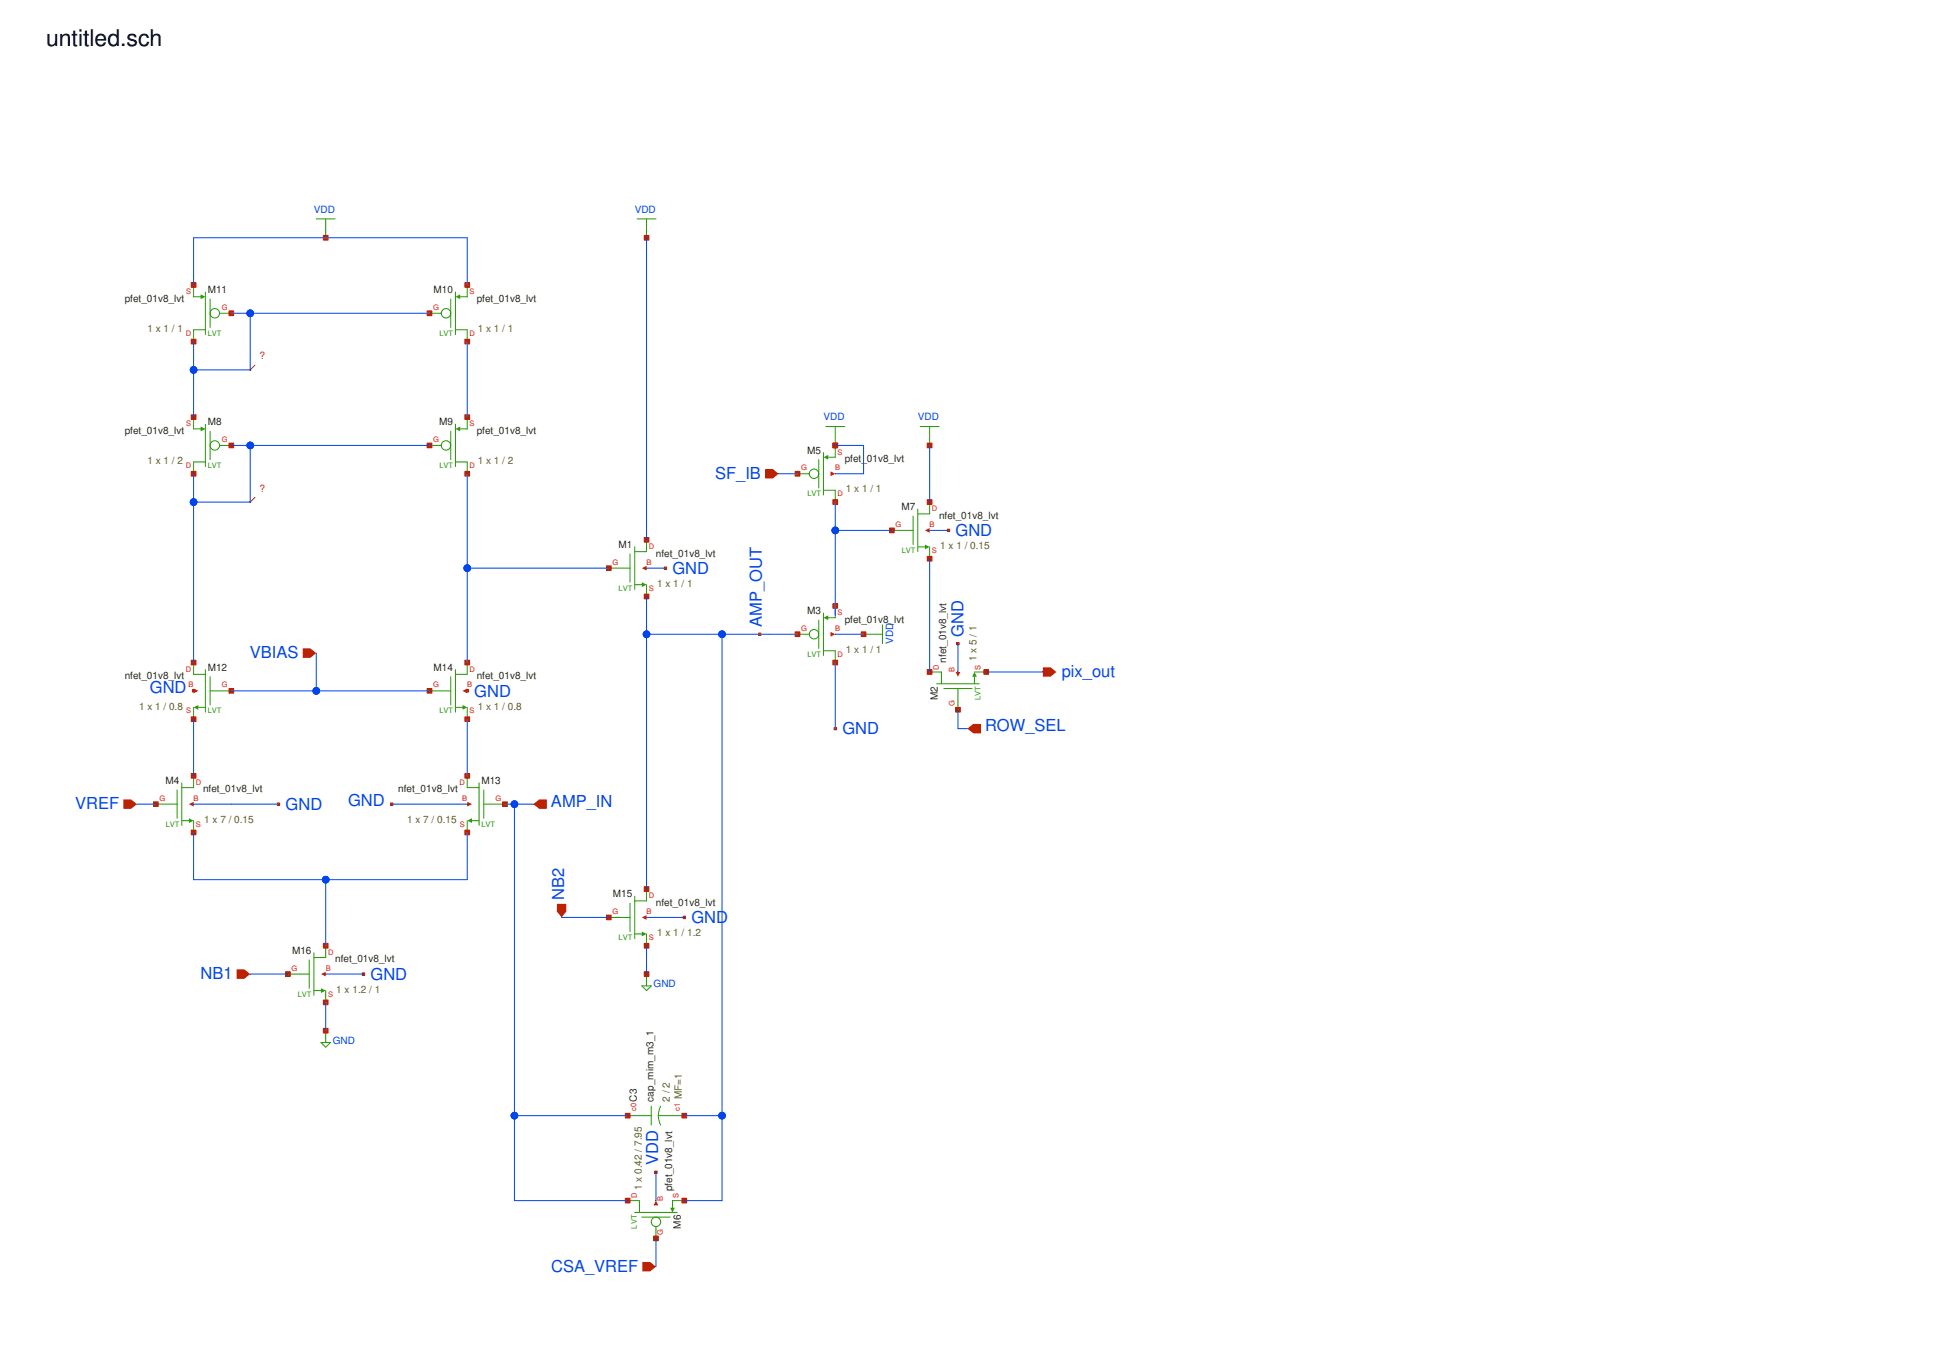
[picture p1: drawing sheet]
<svg xmlns="http://www.w3.org/2000/svg" width="297mm" height="210mm" viewBox="0 0 297 210" stroke-linecap="round" stroke-linejoin="round" font-family="sans-serif">
<path d="M142.5 103h1.8v1.8M143.6 104.8h6.5M144.7 105.5h4.3M146.8 105.5v3.2M149.4 103h1.8M149.4 103.7v1.1" fill="none" stroke="#229800" stroke-width=".15"/>
<path d="M149.4 103l.3 .7h-.7z" fill="#229800"/>
<path d="M122.2 97.2h1.8M125.5 95v4.3M126.2 93.9v6.5M126.2 99.7h1.8v1.8M128 92.8v1.8h-1.1" fill="none" stroke="#229800" stroke-width=".15"/>
<path d="M126.2 94.6l.7-.3v.7z" fill="#229800"/>
<g fill="none" stroke="#229800" stroke-width=".15">
<path d="M122.2 72.6h1.8M125.5 70.4v4.4M126.2 75.1h1.8v1.8M126.2 69.3v6.5M126.6 65.4h2.9M128 65.4v4.7h-1.1"/>
<circle cx="124.8" cy="97.2" r=".72"/>
</g>
<path d="M126.2 70.1l.7-.4v.7z" fill="#229800"/>
<g fill="none" stroke="#229800" stroke-width=".15">
<path d="M140 79.1v4.3M140.7 78v6.5M142.5 76.9v1.8h-1.8M132.4 97.2h2.9M135.3 95.7v2.9M136.7 81.3h3.3M140.7 83.8h1.1M142.5 83.8v1.8"/>
<circle cx="124.8" cy="72.6" r=".72"/>
</g>
<path d="M141.8 83.4l.7 .4-.7 .4z" fill="#229800"/>
<path d="M141 65.4h2.9M142.5 65.4v2.8M93.3 87h3.3M96.6 84.9v4.3M97.3 83.8v6.5M97.3 89.6h1.1M99.1 82.7v1.8h-1.8M99.1 89.6v1.8" fill="none" stroke="#229800" stroke-width=".15"/>
<path d="M98.4 89.2l.7 .4-.7 .3z" fill="#229800"/>
<path d="M29.7 63.9v1.8h1.1M31.5 65v6.5M31.5 70.8h-1.8v1.8M32.2 66.1v4.3M33.6 68.2h1.9" fill="none" stroke="#229800" stroke-width=".15"/>
<path d="M30.8 65.4l.7 .3-.7 .4z" fill="#229800"/>
<g fill="none" stroke="#229800" stroke-width=".15">
<path d="M48.5 33.5h2.9M49.9 33.5v2.9M65.8 48h1.8M69.1 45.8v4.4M69.8 44.7v6.6M69.8 50.5h1.8v1.8M71.6 43.7v1.8h-1.1"/>
<circle cx="32.9" cy="68.2" r=".72"/>
</g>
<path d="M69.8 45.5l.7-.4v.7z" fill="#229800"/>
<g fill="none" stroke="#229800" stroke-width=".15">
<path d="M29.7 43.7v1.8h1.1M31.5 44.7v6.6M31.5 50.5h-1.8v1.8M32.2 45.8v4.4M33.6 48h1.9"/>
<circle cx="68.4" cy="48" r=".72"/>
</g>
<path d="M30.8 45.1l.7 .4-.7 .3z" fill="#229800"/>
<g fill="none" stroke="#229800" stroke-width=".15">
<path d="M97.6 33.5h2.9M99.1 33.5v2.9M96.6 138.4v4.3M97.3 137.3v6.5M99.1 136.2v1.8h-1.8M49.2 159.7h1.4l-.7 .7zM49.9 157.9v1.8M93.3 140.6h3.3M97.3 143.1h1.1M98.4 151h1.4l-.7 .8zM99.1 143.1v1.8M99.1 149.2v1.8"/>
<circle cx="32.9" cy="48" r=".72"/>
</g>
<path d="M98.4 142.7l.7 .4-.7 .4z" fill="#229800"/>
<path d="M44.1 149.2h3.3M47.4 147.1v4.3M48.1 146v6.5M48.1 151.8h1.1M49.9 144.9v1.8h-1.8M49.9 151.8v1.8" fill="none" stroke="#229800" stroke-width=".15"/>
<path d="M49.2 151.4l.7 .4-.7 .3z" fill="#229800"/>
<path d="M27.9 120v6.5M29.7 118.9v1.8h-1.8M23.9 123.2h3.2M27.1 121v4.4M27.9 125.7h1M29.7 125.7v1.8M96.2 170.9h3.6M99.8 169.5v2.9M100.9 170.9h4M101.3 169.5a3.1 3.1 0 0 0 0 2.9" fill="none" stroke="#229800" stroke-width=".15"/>
<path d="M28.9 125.4l.8 .3-.8 .4z" fill="#229800"/>
<path d="M96.2 184h1.8v1.8M97.3 185.8h6.5M98.4 186.5h4.3M100.5 187.9v1.8M104.9 184h-1.8v1" fill="none" stroke="#229800" stroke-width=".15"/>
<path d="M102.7 185h.7l-.3 .8z" fill="#229800"/>
<g fill="none" stroke="#229800" stroke-width=".15">
<path d="M65.8 68.2h1.8M69.1 66.1v4.3M69.8 65v6.5M69.8 70.8h1.8v1.8M71.6 63.9v1.8h-1.1"/>
<circle cx="100.5" cy="187.2" r=".72"/>
</g>
<path d="M69.8 65.7l.7-.3v.7z" fill="#229800"/>
<g fill="none" stroke="#229800" stroke-width=".15">
<path d="M29.7 101.5v1.8h1.8M29.7 108.4v1.8M30.4 108.4h1.1M31.5 102.6v6.5M32.2 105.9h3.3M32.2 103.7v4.3"/>
<circle cx="68.4" cy="68.2" r=".72"/>
</g>
<path d="M29.7 108.4l.7-.4v.7z" fill="#229800"/>
<path d="M71.6 118.9v1.8h1.8M73.4 120v6.5M71.6 125.7v1.8M72.3 125.7h1.1M74.1 123.2h3.3M74.1 121v4.4" fill="none" stroke="#229800" stroke-width=".15"/>
<path d="M71.6 125.7l.7-.3v.7z" fill="#229800"/>
<path d="M65.8 105.9h3.3M69.1 103.7v4.3M69.8 102.6v6.5M69.8 108.4h1.1M71.6 101.5v1.8h-1.8M71.6 108.4v1.8" fill="none" stroke="#229800" stroke-width=".15"/>
<path d="M70.9 108l.7 .4-.7 .3z" fill="#229800"/>
<path d="M116.3 97h.3v.4h-.3z" fill="none" stroke="#ba2200" stroke-width=".15"/>
<g fill="#ba2200">
<path d="M116.3 97h.3v.4h-.3z"/>
<path d="M146.5 103h.7l-.4 .7z"/>
</g>
<path d="M142.1 102.6h.7v.7h-.7z" fill="none" stroke="#ba2200" stroke-width=".15"/>
<path d="M142.1 102.6h.7v.7h-.7z" fill="#ba2200"/>
<path d="M146.5 108.4h.7v.7h-.7z" fill="none" stroke="#ba2200" stroke-width=".15"/>
<path d="M146.5 108.4h.7v.7h-.7z" fill="#ba2200"/>
<path d="M150.8 102.6h.7v.7h-.7z" fill="none" stroke="#ba2200" stroke-width=".15"/>
<path d="M150.8 102.6h.7v.7h-.7z" fill="#ba2200"/>
<path d="M146.8 103h.1" fill="none" stroke="#ba2200" stroke-width=".15"/>
<path d="M146.6 98.4h.4v.4h-.4z" fill="none" stroke="#ba2200" stroke-width=".15"/>
<g fill="#ba2200">
<path d="M146.6 98.4h.4v.4h-.4z"/>
<path d="M127.3 96.8l.7 .4-.7 .3z"/>
</g>
<path d="M127.7 101.2h.7v.7h-.7z" fill="none" stroke="#ba2200" stroke-width=".15"/>
<path d="M127.7 101.2h.7v.7h-.7z" fill="#ba2200"/>
<path d="M121.9 96.8h.7v.7h-.7z" fill="none" stroke="#ba2200" stroke-width=".15"/>
<path d="M121.9 96.8h.7v.7h-.7z" fill="#ba2200"/>
<path d="M127.7 92.5h.7v.7h-.7z" fill="none" stroke="#ba2200" stroke-width=".15"/>
<path d="M127.7 92.5h.7v.7h-.7z" fill="#ba2200"/>
<path d="M128 97.2h.1" fill="none" stroke="#ba2200" stroke-width=".15"/>
<path d="M127.7 67.9h.7v.7h-.7z" fill="none" stroke="#ba2200" stroke-width=".15"/>
<path d="M127.7 67.9h.7v.7h-.7z" fill="#ba2200"/>
<path d="M127.8 111.5h.4v.3h-.4z" fill="none" stroke="#ba2200" stroke-width=".15"/>
<g fill="#ba2200">
<path d="M127.8 111.5h.4v.3h-.4z"/>
<path d="M127.3 72.2l.7 .4-.7 .3z"/>
</g>
<path d="M127.7 76.6h.7v.7h-.7z" fill="none" stroke="#ba2200" stroke-width=".15"/>
<path d="M127.7 76.6h.7v.7h-.7z" fill="#ba2200"/>
<path d="M121.9 72.2h.7v.7h-.7z" fill="none" stroke="#ba2200" stroke-width=".15"/>
<path d="M121.9 72.2h.7v.7h-.7z" fill="#ba2200"/>
<path d="M127.7 67.9h.7v.7h-.7z" fill="none" stroke="#ba2200" stroke-width=".15"/>
<path d="M127.7 67.9h.7v.7h-.7z" fill="#ba2200"/>
<path d="M128 72.6h.1" fill="none" stroke="#ba2200" stroke-width=".15"/>
<path d="M159.8 102.2h1.2l.9 .8-.9 .7h-1.2z" fill="#ba2200"/>
<path d="M159.8 103h.1" fill="none" stroke="#ba2200" stroke-width=".15"/>
<path d="M132 96.8h.7v.7h-.7z" fill="none" stroke="#ba2200" stroke-width=".15"/>
<g fill="#ba2200">
<path d="M132 96.8h.7v.7h-.7z"/>
<path d="M141.8 81.3l.7-.4v.7z"/>
</g>
<path d="M142.1 76.6h.7v.7h-.7z" fill="none" stroke="#ba2200" stroke-width=".15"/>
<path d="M142.1 76.6h.7v.7h-.7z" fill="#ba2200"/>
<path d="M136.3 80.9h.8v.7h-.8z" fill="none" stroke="#ba2200" stroke-width=".15"/>
<path d="M136.3 80.9h.8v.7h-.8z" fill="#ba2200"/>
<path d="M142.1 85.2h.7v.8h-.7z" fill="none" stroke="#ba2200" stroke-width=".15"/>
<path d="M142.1 85.2h.7v.8h-.7z" fill="#ba2200"/>
<path d="M142.5 81.3h.1" fill="none" stroke="#ba2200" stroke-width=".15"/>
<path d="M142.1 67.9h.7v.7h-.7z" fill="none" stroke="#ba2200" stroke-width=".15"/>
<path d="M142.1 67.9h.7v.7h-.7z" fill="#ba2200"/>
<path d="M145.2 81.1h.4v.3h-.4z" fill="none" stroke="#ba2200" stroke-width=".15"/>
<g fill="#ba2200">
<path d="M145.2 81.1h.4v.3h-.4z"/>
<path d="M117.3 71.9h1.1l.9 .7-.9 .7h-1.1z"/>
</g>
<path d="M119.3 72.6h.1" fill="none" stroke="#ba2200" stroke-width=".15"/>
<path d="M148.3 111.6l.9-.7h1.1v1.5h-1.1z" fill="#ba2200"/>
<path d="M148.3 111.6h.1" fill="none" stroke="#ba2200" stroke-width=".15"/>
<path d="M98.4 87l.7-.3v.7z" fill="#ba2200"/>
<path d="M98.7 82.3h.8v.8h-.8z" fill="none" stroke="#ba2200" stroke-width=".15"/>
<path d="M98.7 82.3h.8v.8h-.8z" fill="#ba2200"/>
<path d="M92.9 86.7h.8v.7h-.8z" fill="none" stroke="#ba2200" stroke-width=".15"/>
<path d="M92.9 86.7h.8v.7h-.8z" fill="#ba2200"/>
<path d="M98.7 91h.8v.7h-.8z" fill="none" stroke="#ba2200" stroke-width=".15"/>
<path d="M98.7 91h.8v.8h-.8z" fill="#ba2200"/>
<path d="M99.1 87.1h.1" fill="none" stroke="#ba2200" stroke-width=".15"/>
<path d="M29.3 72.2h.7v.7h-.7z" fill="none" stroke="#ba2200" stroke-width=".15"/>
<path d="M29.3 72.2h.7v.7h-.7z" fill="#ba2200"/>
<path d="M35.1 67.9h.7v.7h-.7z" fill="none" stroke="#ba2200" stroke-width=".15"/>
<path d="M35.1 67.9h.7v.7h-.7z" fill="#ba2200"/>
<path d="M29.3 63.5h.7v.8h-.7z" fill="none" stroke="#ba2200" stroke-width=".15"/>
<path d="M29.3 63.5h.7v.8h-.7z" fill="#ba2200"/>
<path d="M49.6 36.1h.7v.7h-.7z" fill="none" stroke="#ba2200" stroke-width=".15"/>
<path d="M49.6 36.1h.7v.7h-.7z" fill="#ba2200"/>
<path d="M38.3 76.9h.1v.1h-.1z" fill="none" stroke="#ba2200" stroke-width=".15"/>
<path d="M38.3 76.9h.1v.1h-.1z" fill="#ba2200"/>
<path d="M71.3 52h.7v.7h-.7z" fill="none" stroke="#ba2200" stroke-width=".15"/>
<path d="M71.3 52h.7v.7h-.7z" fill="#ba2200"/>
<path d="M65.5 47.6h.7v.8h-.7z" fill="none" stroke="#ba2200" stroke-width=".15"/>
<path d="M65.5 47.6h.7v.8h-.7z" fill="#ba2200"/>
<path d="M71.3 43.3h.7v.7h-.7z" fill="none" stroke="#ba2200" stroke-width=".15"/>
<path d="M71.3 43.3h.7v.7h-.7z" fill="#ba2200"/>
<path d="M29.3 52h.7v.7h-.7z" fill="none" stroke="#ba2200" stroke-width=".15"/>
<path d="M29.3 52h.7v.7h-.7z" fill="#ba2200"/>
<path d="M35.1 47.6h.7v.8h-.7z" fill="none" stroke="#ba2200" stroke-width=".15"/>
<path d="M35.1 47.6h.7v.8h-.7z" fill="#ba2200"/>
<path d="M29.3 43.3h.7v.7h-.7z" fill="none" stroke="#ba2200" stroke-width=".15"/>
<path d="M29.3 43.3h.7v.7h-.7z" fill="#ba2200"/>
<path d="M38.3 56.6h.1v.1h-.1z" fill="none" stroke="#ba2200" stroke-width=".15"/>
<path d="M38.3 56.6h.1v.1h-.1z" fill="#ba2200"/>
<path d="M49.6 157.6h.7v.7h-.7z" fill="none" stroke="#ba2200" stroke-width=".15"/>
<path d="M49.6 157.6h.7v.7h-.7z" fill="#ba2200"/>
<path d="M98.7 148.9h.8v.7h-.8z" fill="none" stroke="#ba2200" stroke-width=".15"/>
<path d="M98.7 148.9h.8v.7h-.8z" fill="#ba2200"/>
<path d="M98.7 36.1h.8v.7h-.8z" fill="none" stroke="#ba2200" stroke-width=".15"/>
<path d="M98.7 36.1h.8v.7h-.8z" fill="#ba2200"/>
<path d="M55.5 149.1h.4v.3h-.4z" fill="none" stroke="#ba2200" stroke-width=".15"/>
<g fill="#ba2200">
<path d="M55.5 149.1h.4v.3h-.4z"/>
<path d="M98.4 140.6l.7-.4v.7z"/>
</g>
<path d="M98.7 135.9h.8v.7h-.8z" fill="none" stroke="#ba2200" stroke-width=".15"/>
<path d="M98.7 135.9h.8v.7h-.8z" fill="#ba2200"/>
<path d="M92.9 140.2h.8v.7h-.8z" fill="none" stroke="#ba2200" stroke-width=".15"/>
<path d="M92.9 140.2h.8v.7h-.8z" fill="#ba2200"/>
<path d="M98.7 144.5h.8v.8h-.8z" fill="none" stroke="#ba2200" stroke-width=".15"/>
<path d="M98.7 144.5h.8v.8h-.8z" fill="#ba2200"/>
<path d="M99.1 140.6h.1" fill="none" stroke="#ba2200" stroke-width=".15"/>
<path d="M49.2 149.2l.7-.3v.7z" fill="#ba2200"/>
<path d="M49.6 144.5h.7v.8h-.7z" fill="none" stroke="#ba2200" stroke-width=".15"/>
<path d="M49.6 144.5h.7v.8h-.7z" fill="#ba2200"/>
<path d="M43.8 148.9h.7v.7h-.7z" fill="none" stroke="#ba2200" stroke-width=".15"/>
<path d="M43.8 148.9h.7v.7h-.7z" fill="#ba2200"/>
<path d="M49.6 153.2h.7v.7h-.7z" fill="none" stroke="#ba2200" stroke-width=".15"/>
<path d="M49.6 153.2h.7v.7h-.7z" fill="#ba2200"/>
<path d="M49.9 149.3h.1" fill="none" stroke="#ba2200" stroke-width=".15"/>
<path d="M95.8 170.6h.8v.7h-.8z" fill="none" stroke="#ba2200" stroke-width=".15"/>
<path d="M95.8 170.6h.8v.7h-.8z" fill="#ba2200"/>
<path d="M104.5 170.6h.7v.7h-.7z" fill="none" stroke="#ba2200" stroke-width=".15"/>
<g fill="#ba2200">
<path d="M104.5 170.6h.7v.7h-.7z"/>
<path d="M28.9 123.2l.8-.4v.8z"/>
</g>
<path d="M29.3 118.5h.7v.7h-.7z" fill="none" stroke="#ba2200" stroke-width=".15"/>
<path d="M29.3 118.5h.7v.7h-.7z" fill="#ba2200"/>
<path d="M23.5 122.8h.7v.8h-.7z" fill="none" stroke="#ba2200" stroke-width=".15"/>
<path d="M23.5 122.8h.7v.8h-.7z" fill="#ba2200"/>
<path d="M29.3 127.2h.7v.7h-.7z" fill="none" stroke="#ba2200" stroke-width=".15"/>
<path d="M29.3 127.2h.7v.7h-.7z" fill="#ba2200"/>
<path d="M29.7 123.2h.1" fill="none" stroke="#ba2200" stroke-width=".15"/>
<path d="M100.5 184l.4 .7h-.7z" fill="#ba2200"/>
<path d="M95.8 183.6h.8v.7h-.8z" fill="none" stroke="#ba2200" stroke-width=".15"/>
<path d="M95.8 183.6h.8v.7h-.8z" fill="#ba2200"/>
<path d="M100.2 189.4h.7v.7h-.7z" fill="none" stroke="#ba2200" stroke-width=".15"/>
<path d="M100.2 189.4h.7v.7h-.7z" fill="#ba2200"/>
<path d="M104.5 183.6h.7v.7h-.7z" fill="none" stroke="#ba2200" stroke-width=".15"/>
<path d="M104.5 183.6h.7v.7h-.7z" fill="#ba2200"/>
<path d="M100.5 184h.1" fill="none" stroke="#ba2200" stroke-width=".15"/>
<path d="M71.3 72.2h.7v.7h-.7z" fill="none" stroke="#ba2200" stroke-width=".15"/>
<path d="M71.3 72.2h.7v.7h-.7z" fill="#ba2200"/>
<path d="M65.5 67.9h.7v.7h-.7z" fill="none" stroke="#ba2200" stroke-width=".15"/>
<path d="M65.5 67.9h.7v.7h-.7z" fill="#ba2200"/>
<path d="M71.3 63.5h.7v.8h-.7z" fill="none" stroke="#ba2200" stroke-width=".15"/>
<g fill="#ba2200">
<path d="M71.3 63.5h.7v.8h-.7z"/>
<path d="M18.9 122.5h1.2l.9 .7-.9 .7h-1.2z"/>
</g>
<path d="M21 123.2h.1" fill="none" stroke="#ba2200" stroke-width=".15"/>
<path d="M81.7 123.2l.9-.7h1.2v1.4h-1.2z" fill="#ba2200"/>
<path d="M81.7 123.2h.1" fill="none" stroke="#ba2200" stroke-width=".15"/>
<path d="M36.3 148.5h1.1l1 .7-1 .8h-1.1z" fill="#ba2200"/>
<path d="M38.3 149.2h.1" fill="none" stroke="#ba2200" stroke-width=".15"/>
<path d="M98.5 193.4h1.1l.9 .7-.9 .7h-1.1z" fill="#ba2200"/>
<path d="M100.5 194.1h.1" fill="none" stroke="#ba2200" stroke-width=".15"/>
<path d="M46.4 99.3h1.2l.9 .8-.9 .7h-1.2z" fill="#ba2200"/>
<path d="M48.5 100.1h.1" fill="none" stroke="#ba2200" stroke-width=".15"/>
<path d="M85.4 138.5h1.4v1.2l-.7 .9-.7-.9z" fill="#ba2200"/>
<path d="M86.1 140.6h.1" fill="none" stroke="#ba2200" stroke-width=".15"/>
<path d="M100.4 179.4h.3v.4h-.3z" fill="none" stroke="#ba2200" stroke-width=".15"/>
<g fill="#ba2200">
<path d="M100.4 179.4h.3v.4h-.3z"/>
<path d="M29.7 105.5l.7 .4-.7 .3z"/>
</g>
<path d="M29.3 101.2h.7v.7h-.7z" fill="none" stroke="#ba2200" stroke-width=".15"/>
<path d="M29.3 101.2h.7v.7h-.7z" fill="#ba2200"/>
<path d="M35.1 105.5h.7v.7h-.7z" fill="none" stroke="#ba2200" stroke-width=".15"/>
<path d="M35.1 105.5h.7v.7h-.7z" fill="#ba2200"/>
<path d="M29.3 109.8h.7v.8h-.7z" fill="none" stroke="#ba2200" stroke-width=".15"/>
<path d="M29.3 109.8h.7v.8h-.7z" fill="#ba2200"/>
<path d="M29.7 105.9h.1" fill="none" stroke="#ba2200" stroke-width=".15"/>
<path d="M71.6 122.8l.7 .4-.7 .4z" fill="#ba2200"/>
<path d="M71.3 118.5h.7v.7h-.7z" fill="none" stroke="#ba2200" stroke-width=".15"/>
<path d="M71.3 118.5h.7v.7h-.7z" fill="#ba2200"/>
<path d="M77 122.8h.8v.8h-.8z" fill="none" stroke="#ba2200" stroke-width=".15"/>
<path d="M77 122.8h.8v.8h-.8z" fill="#ba2200"/>
<path d="M71.3 127.2h.7v.7h-.7z" fill="none" stroke="#ba2200" stroke-width=".15"/>
<path d="M71.3 127.2h.7v.7h-.7z" fill="#ba2200"/>
<path d="M71.6 123.2h.1" fill="none" stroke="#ba2200" stroke-width=".15"/>
<path d="M70.9 105.9l.7-.4v.7z" fill="#ba2200"/>
<path d="M71.3 101.2h.7v.7h-.7z" fill="none" stroke="#ba2200" stroke-width=".15"/>
<path d="M71.3 101.2h.7v.7h-.7z" fill="#ba2200"/>
<path d="M65.5 105.5h.7v.7h-.7z" fill="none" stroke="#ba2200" stroke-width=".15"/>
<path d="M65.5 105.5h.7v.7h-.7z" fill="#ba2200"/>
<path d="M71.3 109.8h.7v.8h-.7z" fill="none" stroke="#ba2200" stroke-width=".15"/>
<path d="M71.3 109.8h.7v.8h-.7z" fill="#ba2200"/>
<path d="M71.6 105.9h.1" fill="none" stroke="#ba2200" stroke-width=".15"/>
<path d="M42.5 123h.4v.4h-.4z" fill="none" stroke="#ba2200" stroke-width=".15"/>
<path d="M42.5 123h.4v.4h-.4z" fill="#ba2200"/>
<path d="M59.9 123h.3v.4h-.3z" fill="none" stroke="#ba2200" stroke-width=".15"/>
<path d="M59.9 123h.3v.4h-.3z" fill="#ba2200"/>
<path d="M29.5 105.7h.4v.3h-.4z" fill="none" stroke="#ba2200" stroke-width=".15"/>
<path d="M29.5 105.7h.4v.3h-.4z" fill="#ba2200"/>
<path d="M71.4 105.7h.4v.3h-.4z" fill="none" stroke="#ba2200" stroke-width=".15"/>
<path d="M71.4 105.7h.4v.3h-.4z" fill="#ba2200"/>
<path d="M101.8 86.9h.4v.3h-.4z" fill="none" stroke="#ba2200" stroke-width=".15"/>
<path d="M101.8 86.9h.4v.3h-.4z" fill="#ba2200"/>
<path d="M104.7 140.4h.4v.3h-.4z" fill="none" stroke="#ba2200" stroke-width=".15"/>
<path d="M104.7 140.4h.4v.3h-.4z" fill="#ba2200"/>
<path d="M39.1 56l-.7 .7M39.1 76.2l-.7 .7" fill="none" stroke="#a92222" stroke-width=".15"/>
<g fill="none" stroke="#0044ed" stroke-width=".15">
<path d="M99.1 36.4v46.3M29.7 43.7v-7.3h41.9v7.3M29.7 52.3v11.6M35.5 48h30.3M38.4 48v8.7h-8.7M71.6 52.3v11.6M29.7 72.6v28.9M35.5 68.2h30.3M38.4 68.2v8.7h-8.7M71.6 72.6v28.9M119.3 72.6h2.9M128 76.9v17.4"/>
<path d="M128 68.2h4.4v4.4h-4.4M142.5 68.2v8.7M71.6 87h21.7M99.1 97.2h23.1M99.1 87h2.9M99.1 91.4v44.8M110.7 97.2v86.8h-5.8M128 97.2h4.4M128 81.3h8.7M142.5 81.3h2.9M142.5 85.6v17.4M146.8 98.6v4.4"/>
<path d="M29.7 110.2v8.7M35.5 105.9h30.3M48.5 100.1v5.8M71.6 110.2v8.7M128 101.5v10.1M146.8 108.7v2.9h1.5M151.2 103h8.6M21 123.2h2.9M29.7 127.5v7.3h41.9v-7.3M29.7 123.2h13M49.9 134.8v10.1M60 123.2h11.6"/>
<path d="M77.4 123.2h4.3M78.8 123.2v60.8h17.4M38.4 149.2h5.7M49.9 149.2h5.8M49.9 153.6v4.3M86.1 140.6h7.2M99.1 144.9v4.3M99.1 140.6h5.8M78.8 170.9h17.4M100.5 179.6v4.4M104.9 170.9h5.8M100.5 189.7v4.4"/>
</g>
<g fill="#0044ed">
<path d="M71.2 86.6a.58 .58 0 0 1 .6-.1 .58 .58 0 0 1 .4 .5h-.6h.6a.58 .58 0 0 1-.8 .6 .58 .58 0 0 1-.2-1z"/>
<path d="M29.3 76.5a.58 .58 0 0 1 .6-.1 .58 .58 0 0 1 .4 .5h-.6h.6a.58 .58 0 0 1-.8 .6 .58 .58 0 0 1-.2-1z"/>
<path d="M29.3 56.3a.58 .58 0 0 1 .6-.2 .58 .58 0 0 1 .4 .6h-.6h.6a.58 .58 0 0 1-.8 .5 .58 .58 0 0 1-.2-.9z"/>
<path d="M37.9 47.6a.58 .58 0 0 1 .7-.1 .58 .58 0 0 1 .3 .5h-.5h.5a.58 .58 0 0 1-.8 .5 .58 .58 0 0 1-.2-.9z"/>
<path d="M37.9 67.8a.58 .58 0 0 1 .7-.1 .58 .58 0 0 1 .3 .5h-.5h.5a.58 .58 0 0 1-.8 .6 .58 .58 0 0 1-.2-1z"/>
<path d="M49.5 134.4a.58 .58 0 0 1 .6-.2 .58 .58 0 0 1 .4 .6h-.6h.6a.58 .58 0 0 1-.8 .5 .58 .58 0 0 1-.2-.9z"/>
<path d="M48.1 105.4a.58 .58 0 0 1 .6-.1 .58 .58 0 0 1 .4 .6h-.6h.6a.58 .58 0 0 1-.8 .5 .58 .58 0 0 1-.2-1z"/>
<path d="M98.7 96.8a.58 .58 0 0 1 .6-.2 .58 .58 0 0 1 .4 .6h-.6h.6a.58 .58 0 0 1-.8 .5 .58 .58 0 0 1-.2-.9z"/>
<path d="M127.6 80.9a.58 .58 0 0 1 .6-.2 .58 .58 0 0 1 .4 .6h-.6h.6a.58 .58 0 0 1-.8 .5 .58 .58 0 0 1-.2-.9z"/>
<path d="M110.3 96.8a.58 .58 0 0 1 .6-.2 .58 .58 0 0 1 .3 .6h-.5h.5a.58 .58 0 0 1-.8 .5 .58 .58 0 0 1-.1-.9z"/>
<path d="M110.3 170.5a.58 .58 0 0 1 .6-.1 .58 .58 0 0 1 .3 .5h-.5h.5a.58 .58 0 0 1-.8 .6 .58 .58 0 0 1-.1-1z"/>
<path d="M78.4 122.8a.58 .58 0 0 1 .7-.1 .58 .58 0 0 1 .3 .5h-.6h.6a.58 .58 0 0 1-.8 .5 .58 .58 0 0 1-.2-.9z"/>
<path d="M78.4 170.5a.58 .58 0 0 1 .7-.1 .58 .58 0 0 1 .3 .5h-.6h.6a.58 .58 0 0 1-.8 .6 .58 .58 0 0 1-.2-1z"/>
</g>
<text font-size="3.5" x="7.1" y="7.1">untitled.sch</text>
<g font-size="2.5" fill="#0044ed">
<text x="109.6" y="73.4">SF_IB</text>
<text x="146.5" y="82.1">GND</text>
<text x="103.1" y="87.9">GND</text>
<text x="38.3" y="100.8">VBIAS</text>
<text x="116.8" y="96.1" transform="rotate(-90 116.8 96.1)">AMP_OUT</text>
<text x="147.7" y="97.5" transform="rotate(-90 147.7 97.5)">GND</text>
<text x="23" y="106.2">GND</text>
<text x="72.7" y="106.7">GND</text>
<text x="162.7" y="103.7">pix_out</text>
<text x="129.1" y="112.5">GND</text>
<text x="151" y="112">ROW_SEL</text>
<text x="11.5" y="124">VREF</text>
<text x="43.8" y="124.1">GND</text>
<text x="53.3" y="123.5">GND</text>
<text x="84.5" y="123.6">AMP_IN</text>
<text x="86.5" y="137.9" transform="rotate(-90 86.5 137.9)">NB2</text>
<text x="106" y="141.4">GND</text>
<text x="30.7" y="150">NB1</text>
<text x="56.8" y="150.1">GND</text>
<text x="100.9" y="178.5" transform="rotate(-90 100.9 178.5)">VDD</text>
<text x="84.5" y="194.9">CSA_VREF</text>
</g>
<g font-size="1.5" fill="#0044ed">
<text x="48.1" y="32.6">VDD</text>
<text x="97.3" y="32.6">VDD</text>
<text x="126.2" y="64.4">VDD</text>
<text x="140.7" y="64.4">VDD</text>
<text x="136.9" y="98.6" transform="rotate(-90 136.9 98.6)">VDD</text>
<text x="100.2" y="151.2">GND</text>
<text x="51" y="159.9">GND</text>
</g>
<g font-size="1.5" fill="#222">
<text x="19.1" y="46.2">pfet_01v8_lvt</text>
<text x="31.8" y="44.9">M11</text>
<text x="66.5" y="44.9">M10</text>
<text x="73.1" y="46.2">pfet_01v8_lvt</text>
<text x="31.8" y="65.1">M8</text>
<text x="67.3" y="65.1">M9</text>
<text x="19.1" y="66.5">pfet_01v8_lvt</text>
<text x="73.1" y="66.5">pfet_01v8_lvt</text>
<text x="123.7" y="69.5">M5</text>
<text x="129.5" y="70.8">pfet_01v8_lvt</text>
<text x="94.8" y="83.9">M1</text>
<text x="138.2" y="78.2">M7</text>
<text x="143.9" y="79.5">nfet_01v8_lvt</text>
<text x="100.5" y="85.3">nfet_01v8_lvt</text>
<text x="123.7" y="94.1">M3</text>
<text x="129.5" y="95.4">pfet_01v8_lvt</text>
<text x="145" y="101.5" transform="rotate(-90 145 101.5)">nfet_01v8_lvt</text>
<text x="19.1" y="104.1">nfet_01v8_lvt</text>
<text x="31.8" y="102.8">M12</text>
<text x="66.5" y="102.8">M14</text>
<text x="73.1" y="104.1">nfet_01v8_lvt</text>
<text x="143.7" y="107.3" transform="rotate(-90 143.7 107.3)">M2</text>
<text x="25.4" y="120.1">M4</text>
<text x="31.1" y="121.4">nfet_01v8_lvt</text>
<text x="61.1" y="121.4">nfet_01v8_lvt</text>
<text x="73.8" y="120.1">M13</text>
<text x="93.9" y="137.5">M15</text>
<text x="100.5" y="138.8">nfet_01v8_lvt</text>
<text x="44.8" y="146.1">M16</text>
<text x="51.4" y="147.5">nfet_01v8_lvt</text>
<text x="97.6" y="168.8" transform="rotate(-90 97.6 168.8)">C3</text>
<text x="100.2" y="168.8" transform="rotate(-90 100.2 168.8)">cap_mim_m3_1</text>
<text x="103" y="182.5" transform="rotate(-90 103 182.5)">pfet_01v8_lvt</text>
<text x="104.4" y="188.3" transform="rotate(-90 104.4 188.3)">M6</text>
</g>
<g font-size="1.5" fill="#660">
<text x="22.6" y="50.9">1 x 1 / 1</text>
<text x="73.2" y="50.9">1 x 1 / 1</text>
<text x="22.6" y="71.1">1 x 1 / 2</text>
<text x="73.2" y="71.1">1 x 1 / 2</text>
<text x="129.6" y="75.5">1 x 1 / 1</text>
<text x="100.7" y="89.9">1 x 1 / 1</text>
<text x="144.1" y="84.1">1 x 1 / 0.15</text>
<text x="129.6" y="100">1 x 1 / 1</text>
<text x="149.7" y="101.3" transform="rotate(-90 149.7 101.3)">1 x 5 / 1</text>
<text x="21.3" y="108.7">1 x 1 / 0.8</text>
<text x="73.2" y="108.7">1 x 1 / 0.8</text>
<text x="31.3" y="126.1">1 x 7 / 0.15</text>
<text x="62.4" y="126.1">1 x 7 / 0.15</text>
<text x="100.7" y="143.4">1 x 1 / 1.2</text>
<text x="51.5" y="152.1">1 x 1.2 / 1</text>
<text x="102.7" y="168.8" transform="rotate(-90 102.7 168.8)">2 / 2</text>
<text x="104.5" y="168.4" transform="rotate(-90 104.5 168.4)">MF=1</text>
<text x="98.4" y="182.3" transform="rotate(-90 98.4 182.3)">1 x 0.42 / 7.95</text>
</g>
<g font-size="1.5" fill="#a92222">
<text x="39.8" y="55.1">?</text>
<text x="39.8" y="75.3">?</text>
</g>
<g font-size="1.1" fill="#fe0000">
<text x="28.5" y="45.1">S</text>
<text x="34" y="47.5">G</text>
<text x="66.4" y="47.5">G</text>
<text x="72" y="45.1">S</text>
<text x="28.5" y="51.5">D</text>
<text x="72" y="51.5">D</text>
<text x="28.5" y="65.3">S</text>
<text x="72" y="65.3">S</text>
<text x="28.5" y="71.7">D</text>
<text x="34" y="67.7">G</text>
<text x="66.4" y="67.7">G</text>
<text x="72" y="71.7">D</text>
<text x="128.4" y="69.7">S</text>
<text x="122.8" y="72.1">G</text>
<text x="128" y="72.1">B</text>
<text x="128.4" y="76">D</text>
<text x="137.3" y="80.7">G</text>
<text x="142.5" y="80.7">B</text>
<text x="142.8" y="78.3">D</text>
<text x="93.9" y="86.5">G</text>
<text x="99.1" y="86.5">B</text>
<text x="99.5" y="84.1">D</text>
<text x="142.8" y="84.7">S</text>
<text x="99.5" y="90.5">S</text>
<text x="128.4" y="94.3">S</text>
<text x="122.8" y="96.7">G</text>
<text x="128" y="96.7">B</text>
<text x="128.4" y="100.6">D</text>
<text x="28.5" y="102.9">D</text>
<text x="28.9" y="105.3">B</text>
<text x="34" y="105.3">G</text>
<text x="66.4" y="105.3">G</text>
<text x="71.6" y="105.3">B</text>
<text x="72" y="102.9">D</text>
<text x="143.9" y="102.6" transform="rotate(-90 143.9 102.6)">D</text>
<text x="146.3" y="103" transform="rotate(-90 146.3 103)">B</text>
<text x="150.3" y="102.6" transform="rotate(-90 150.3 102.6)">S</text>
<text x="28.5" y="109.3">S</text>
<text x="72" y="109.3">S</text>
<text x="146.3" y="108.2" transform="rotate(-90 146.3 108.2)">G</text>
<text x="24.4" y="122.7">G</text>
<text x="29.7" y="122.7">B</text>
<text x="30" y="120.3">D</text>
<text x="70.4" y="120.3">D</text>
<text x="70.8" y="122.7">B</text>
<text x="76" y="122.7">G</text>
<text x="30" y="126.7">S</text>
<text x="70.5" y="126.7">S</text>
<text x="99.5" y="137.6">D</text>
<text x="93.9" y="140">G</text>
<text x="99.1" y="140">B</text>
<text x="44.7" y="148.7">G</text>
<text x="49.9" y="148.7">B</text>
<text x="50.3" y="146.3">D</text>
<text x="99.5" y="144">S</text>
<text x="50.3" y="152.7">S</text>
<text x="97.5" y="170.2" transform="rotate(-90 97.5 170.2)">c0</text>
<text x="104.2" y="170.2" transform="rotate(-90 104.2 170.2)">c1</text>
<text x="97.6" y="183.6" transform="rotate(-90 97.6 183.6)">D</text>
<text x="101.6" y="184" transform="rotate(-90 101.6 184)">B</text>
<text x="104" y="183.6" transform="rotate(-90 104 183.6)">S</text>
<text x="101.6" y="189.2" transform="rotate(-90 101.6 189.2)">G</text>
</g>
<g font-size="1.1" fill="#229800">
<text x="31.8" y="51.5">LVT</text>
<text x="67.3" y="51.5">LVT</text>
<text x="31.8" y="71.7">LVT</text>
<text x="67.3" y="71.7">LVT</text>
<text x="123.7" y="76">LVT</text>
<text x="138.2" y="84.7">LVT</text>
<text x="94.8" y="90.5">LVT</text>
<text x="123.7" y="100.6">LVT</text>
<text x="150.3" y="107.2" transform="rotate(-90 150.3 107.2)">LVT</text>
<text x="31.8" y="109.3">LVT</text>
<text x="67.3" y="109.3">LVT</text>
<text x="25.4" y="126.7">LVT</text>
<text x="73.8" y="126.7">LVT</text>
<text x="94.8" y="144">LVT</text>
<text x="45.6" y="152.7">LVT</text>
<text x="97.6" y="188.2" transform="rotate(-90 97.6 188.2)">LVT</text>
</g>
</svg>
